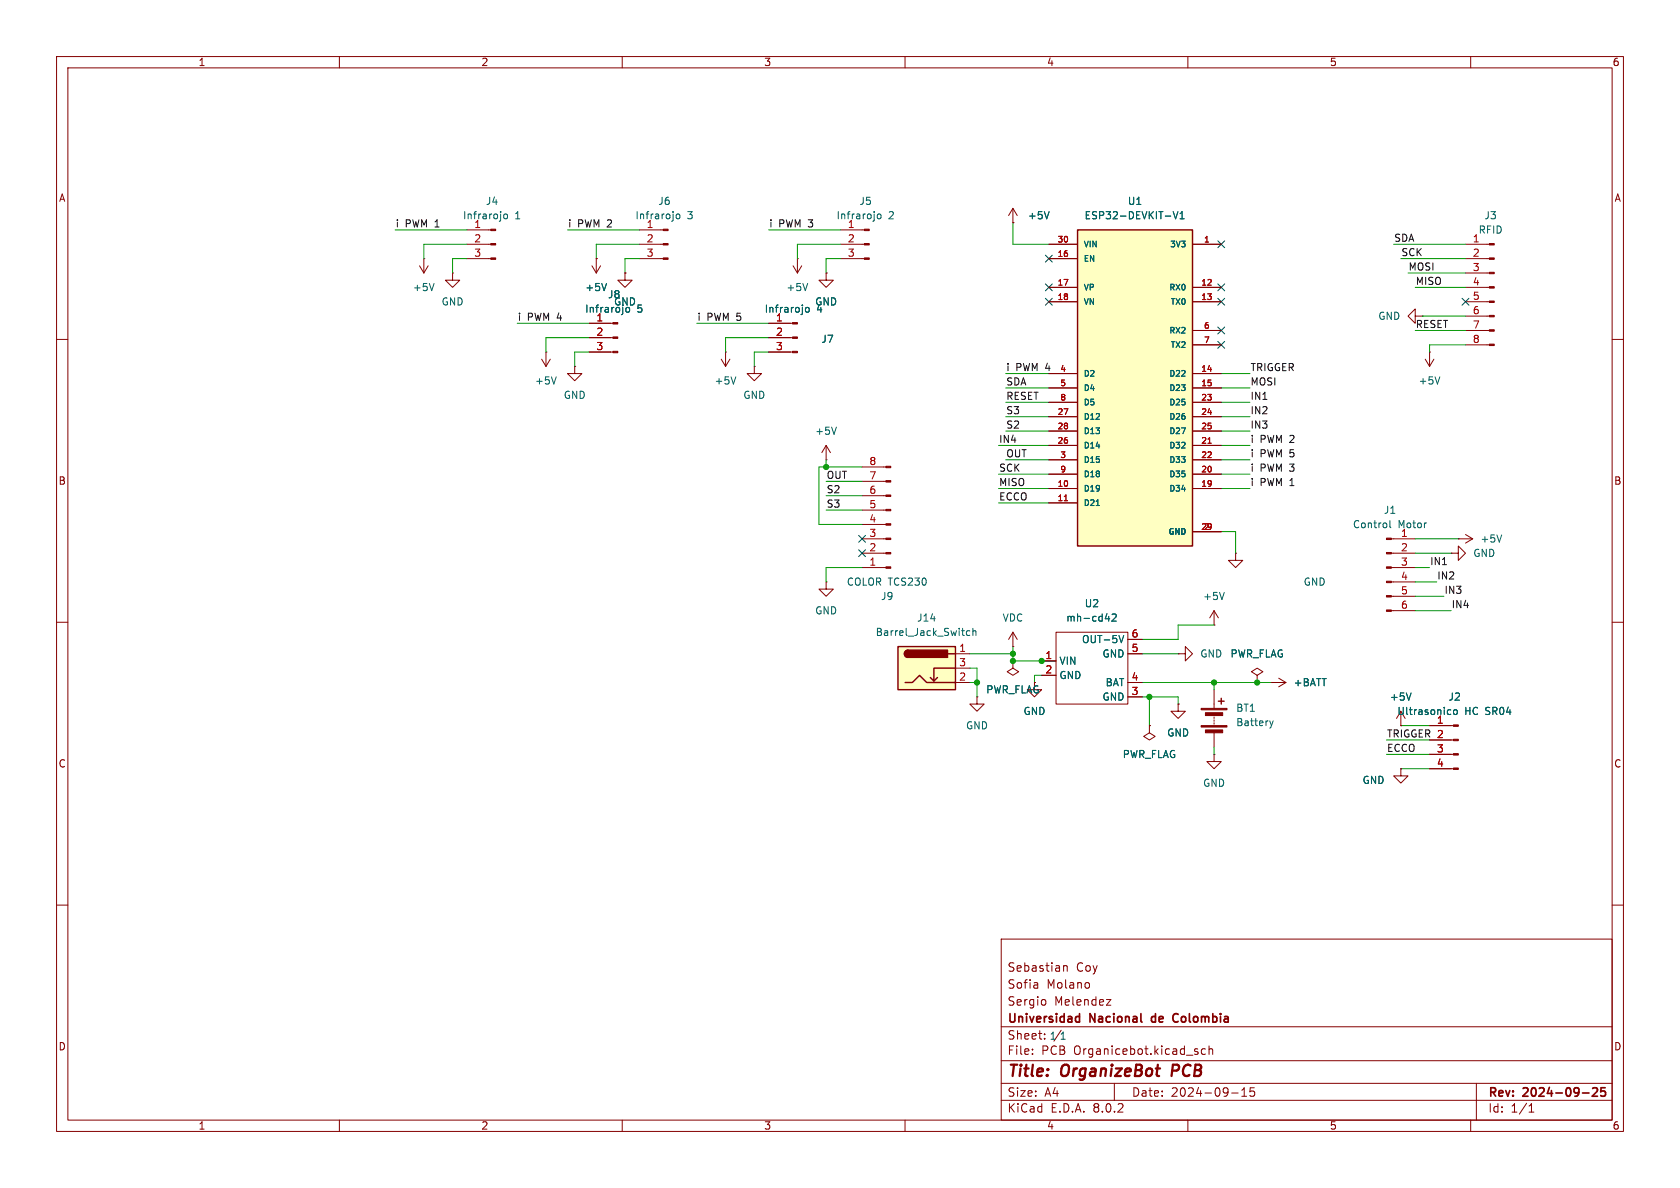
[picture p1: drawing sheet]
<svg xmlns="http://www.w3.org/2000/svg" width="297mm" height="210mm" viewBox="0 0 297 210" stroke-linecap="round" stroke-linejoin="round" font-family="sans-serif">
<g fill="none" stroke="#840000" stroke-width=".18">
<path d="M10 10h277v190h-277zM12 12h273v186h-273zM60 10v2M110 10v2M160 10v2M210 10v2M260 10v2M179.1 39.4h.1M179.1 36.8v2.6M179.1 36.8l-.8 1.3M179.1 36.8l.7 1.3M10 60h2"/>
<path d="M74.2 47l.7 1.3M74.9 45.7h.1M74.9 45.7v2.6M75.7 47l-.8 1.3M80 48.3v1.2h1.3l-1.3 1.3-1.3-1.3h1.3M80 48.3h.1M82.5 45.7h4.3M82.5 43.2h4.3M82.5 40.6h4.3M104.1 59.7h4.3M104.1 57.2h4.3M104.6 47l.8 1.3"/>
<path d="M105.4 45.7h.1M105.4 45.7v2.6M106.2 47l-.8 1.3M110.5 48.3v1.2h1.3l-1.3 1.3-1.3-1.3h1.3M110.5 48.3h.1M113 45.7h4.2M113 43.2h4.2M113 40.6h4.2M135.9 59.7h4.2M135.9 57.2h4.2M146 48.3v1.2h1.3l-1.3 1.3-1.2-1.3h1.2M146 48.3h.1"/>
<path d="M148.6 45.7h4.2M148.6 43.2h4.2M148.6 40.6h4.2M250.2 55.9v-1.3l-1.3 1.3 1.3 1.3v-1.3h1.3M251.5 55.9h.1M259.1 45.7h4.2M259.1 43.2h4.2M259.1 58.4h4.2M259.1 55.9h4.2M259.1 53.3h4.2M259.1 50.8h4.2M259.1 48.3h4.2"/>
<path d="M285 60h2M95.8 63.5l.7 1.3M96.5 62.2h.1M96.5 62.2v2.6M97.3 63.5l-.8 1.3M101.6 64.8v1.2h1.3l-1.3 1.3-1.3-1.3h1.3M101.6 64.8h.1M104.1 62.2h4.3M127.5 63.5l.8 1.3M128.3 62.2h.1M128.3 62.2v2.6M129 63.5l-.7 1.3"/>
<path d="M133.3 64.8v1.2h1.3l-1.3 1.3-1.2-1.3h1.2M133.3 64.8h.1M135.9 62.2h4.2M146 78.7l-.7 1.3M146 78.7v2.6M146 78.7l.8 1.3M252 63.5l.7 1.3M252.7 62.2h.1M252.7 62.2v2.6M253.5 63.5l-.8 1.3M259.1 61h4.2M146 81.3h.1"/>
<path d="M152.4 82.6h4.2M152.4 85.1h4.2M152.4 87.6h4.2M152.4 90.2h4.2M152.4 92.7h4.2M152.4 95.3h4.2M152.4 97.8h4.2M10 110h2M146 102.9v1.2h1.3l-1.3 1.3-1.2-1.3h1.2M146 102.9h.1M152.4 100.3h4.2M179.1 114.3h.1"/>
<path d="M179.1 116.8v1.3l1 .6-1 .7-1-.7 1-.6M179.1 116.8h.1M179.1 111.8l-.8 1.2M179.1 111.8v2.5M179.1 111.8l.7 1.2M184.1 116.8h2.6M184.1 119.4h2.6M186.7 111.8h12.7v12.7h-12.7zM199.4 115.6h2.5M199.4 113h2.5M208.3 115.6h1.2v-1.3l1.3 1.3-1.3 1.2v-1.2M208.3 115.6h.1"/>
<path d="M214.6 110.5h.1M214.6 108v2.5M214.6 108l-.7 1.2M214.6 108l.8 1.2M222.2 119.4l1.1-.7-1.1-.6-1 .6 1 .7v1.3M226.1 119.9l1.2 .8M285 110h2M172.7 123.2v1.3h1.3l-1.3 1.2-1.3-1.2h1.3M172.7 123.2h.1M182.9 120.7v1.2h1.2l-1.2 1.3-1.3-1.3h1.3M182.9 120.7h.1M199.4 120.7h2.5"/>
<path d="M199.4 123.2h2.5M208.3 124.5v1.2h1.2l-1.2 1.3-1.3-1.3h1.3M208.3 124.5h.1M214.6 133.4v1.2h1.3l-1.3 1.3-1.2-1.3h1.2M214.6 133.4h.1M214.6 121.9v3.3M214.6 126.7v.3M214.6 127.3v.2M214.6 127.8v.2M214.6 129.5v2.6M222.2 120.7h.1M224.8 120.7h.1"/>
<path d="M224.8 120.7h2.5M227.3 120.7l-1.2 .7M247.6 135.9v1.3h1.3l-1.3 1.2-1.2-1.2h1.2M247.6 135.9h.1M247.6 128.3h.1M247.6 125.7v2.6M252.7 135.9h4.2M252.7 133.4h4.2M252.7 130.8h4.2M252.7 128.3h4.2M10 160h2M285 160h2"/>
<path d="M177 166h108v32h-108zM183.4 173.8l.1 .9M183.5 174.6l-.2 .1M183.5 174.1h-.2M184.6 176.7l.3 .3v.4l-.3 .3M188 170.7v1M188 170.8l.2-.1 .4 .1 .1 .9M192.5 173.8l.1 .2v.4l-.1 .2M195.6 176.7h.8l-.8 1h.8M60 198v2M110 198v2M160 198v2"/>
<path d="M177 194.5h108M177 191.5h108M177 187.5h108M177 181.5h108M182.5 186.3v.1M182.5 185.5v.1M184.7 183.6v.1M184.7 182.8v.1M187.6 182.1l-1.3 2M197 191.5v3M210 198v2M211.6 185.9l.2 .2-.2 .3"/>
<path d="M211.6 185.4l.1 .1M213.1 185.5l-.4-.1-.3 .3v.4l.1 .2h.6M213.7 185.5l.3-.1 .3 .1 .1 .9M213.7 184.9v1.5M217.7 193.2h1.2M219.5 193.8h.9M219.5 192.7l.5-.4v1.5M221.7 192.3h-.7v.7l.2-.1h.5l.1 .3-.1 .5-.2 .1-.5-.1M260 198v2M261 191.5v6.5M270.3 196.6h.9M270.3 195.5l.4-.4v1.5"/>
</g>
<path d="M190.4 179.7l.4 .1M190.8 179.2v1.5M203.6 179.8v.7M208.2 179.3a.58 .58 0 0 0-.6 0 .58 .58 0 0 0-.3 .5M190.8 180.6l-.4 .1M207.3 180a.58 .58 0 0 0 .3 .6 .58 .58 0 0 0 .6 0M279.8 193.2h1.1M281.6 192.4l.5-.1 .2 .1 .1 .3-.9 1.1h.9M283.8 192.3h-.7l-.1 .7 .2-.1h.5l.1 .2v.5l-.2 .2-.6-.2" fill="none" stroke="#840000" stroke-width=".3"/>
<path d="M207.4 188.2l-.3 2" fill="none" stroke="#840000" stroke-width=".4"/>
<g fill="#840000" stroke="#840000" stroke-width=".18">
<path d="M156.6 82.4h.9v.3h-.9z"/>
<path d="M156.6 85h.9v.2h-.9z"/>
<path d="M156.6 87.5h.9v.3h-.9z"/>
<path d="M156.6 90h.9v.3h-.9z"/>
<path d="M156.6 92.6h.9v.2h-.9z"/>
<path d="M156.6 95.1h.9v.3h-.9z"/>
<path d="M156.6 97.7h.9v.2h-.9z"/>
<path d="M156.6 100.2h.9v.3h-.9z"/>
<path d="M212.3 128.3h4.6v.2h-4.6z"/>
<path d="M212.3 125.2h4.6v.3h-4.6z"/>
<path d="M213.1 129h3.1v.5h-3.1z"/>
<path d="M213.1 126h3.1v.5h-3.1z"/>
<path d="M86.8 45.6h.8v.2h-.8z"/>
<path d="M86.8 43.1h.8v.2h-.8z"/>
<path d="M86.8 40.5h.8v.3h-.8z"/>
<path d="M152.8 45.6h.9v.2h-.9z"/>
<path d="M152.8 43.1h.9v.2h-.9z"/>
<path d="M152.8 40.5h.9v.3h-.9z"/>
<path d="M263.3 60.8h.9v.3h-.9z"/>
<path d="M263.3 58.3h.9v.2h-.9z"/>
<path d="M263.3 55.8h.9v.2h-.9z"/>
<path d="M263.3 53.2h.9v.3h-.9z"/>
<path d="M263.3 50.7h.9v.2h-.9z"/>
<path d="M263.3 48.1h.9v.3h-.9z"/>
<path d="M263.3 45.6h.9v.2h-.9z"/>
<path d="M263.3 43.1h.9v.2h-.9z"/>
<path d="M117.2 45.6h.9v.2h-.9z"/>
<path d="M117.2 43.1h.9v.2h-.9z"/>
<path d="M117.2 40.5h.9v.3h-.9z"/>
<path d="M108.4 62.1h.8v.3h-.8z"/>
<path d="M108.4 59.6h.8v.2h-.8z"/>
<path d="M108.4 57h.8v.3h-.8z"/>
<path d="M256.9 135.8h.9v.2h-.9z"/>
<path d="M256.9 133.2h.9v.3h-.9z"/>
<path d="M256.9 130.7h.9v.2h-.9z"/>
<path d="M256.9 128.1h.9v.3h-.9z"/>
<path d="M140.1 62.1h.9v.3h-.9z"/>
<path d="M140.1 59.6h.9v.2h-.9z"/>
<path d="M140.1 57h.9v.3h-.9z"/>
</g>
<path d="M215.4 124h1M215.9 123.4v1.1" fill="none" stroke="#840000" stroke-width=".25"/>
<g fill="none" stroke="#006464" stroke-width=".18">
<path d="M89.1 38l.2-.2 .4 .2v.4l-.1 .2-.3 .1-.2-.1zM119.6 38l.2-.2 .3 .2 .1 .4-.1 .2-.3 .1-.2-.1zM155.2 38l.1-.2 .4 .2 .1 .4-.2 .2-.3 .1-.1-.1zM185.5 37.4l-.5 1.3M76.7 50.1l-.4 1.3M107.2 50.1l-.4 1.3M110.6 54.6v.3l.3 .3 .3-.1 .1-.5M142.5 54.5l.1-.2 .4 .2 .1 .4-.2 .2-.3 .1-.1-.1zM98.3 66.6l-.4 1.3M130.1 66.6l-.4 1.3M147.9 75.5l-.5 1.3M254.5 66.6l-.4 1.3"/>
<path d="M195.4 109.4h.8M196 109v.8M196.6 108.7l.5-.2 .2 .4-.8 .9h.8M198.7 112.3l-.5 1.3M216.4 104.7l-.4 1.3M224.5 127.4l.3 .9M224.8 128.3l-.2 .3M225.1 127.4l-.3 .9M249.5 122.5l-.5 1.3M256.1 125.5h.4M256.5 126.2l-.4 .1M257 125.6l.2-.1 .4 .1v.5l-.1 .1-.3 .1-.2-.1z"/>
</g>
<path d="M190.5 40.6h20.3v55.9h-20.3z" fill="#ffffc2"/>
<path d="M190.5 40.6h20.3v55.9h-20.3z" fill="none" stroke="#840000" stroke-width=".25"/>
<g fill="none" stroke="#840000" stroke-width=".18">
<path d="M185.4 43.2h5.1M185.4 50.8h5.1M185.4 53.3h5.1M185.4 45.7h5.1M210.8 43.2h5.1M210.8 50.8h5.1M210.8 53.3h5.1M210.8 58.4h5.1M185.4 66h5.1M185.4 68.6h5.1M185.4 78.7h5.1M185.4 71.1h5.1"/>
<path d="M185.4 73.7h5.1M185.4 76.2h5.1M210.8 66h5.1M210.8 68.6h5.1M210.8 78.7h5.1M210.8 71.1h5.1M210.8 73.7h5.1M210.8 76.2h5.1M210.8 61h5.1M185.4 86.4h5.1M185.4 88.9h5.1M185.4 83.8h5.1"/>
<path d="M185.4 81.3h5.1M210.8 86.4h5.1M210.8 94h5.1M210.8 83.8h5.1M210.8 81.3h5.1M218.4 97.8v1.3h1.3l-1.3 1.2-1.2-1.2h1.2M218.4 97.8h.1M257.8 95.3h.1M257.8 95.3h2.5M259.1 94.5l1.2 .8M260.3 95.3l-1.2 .7M203.2 128.3v1.2l1 .7-1 .6-1-.6 1-.7"/>
<path d="M203.2 128.3h.1"/>
</g>
<path d="M207.4 37.4l.4 1.3 .4-1.3M208.6 38.7h.7M208.6 37.8l.4-.4v1.3M193.8 89.4h.6M265.5 94.6l-.4 1.2" fill="none" stroke="#006464" stroke-width=".18"/>
<path d="M213.6 78.4h.5M188.2 88.5h.5" fill="none" stroke="#a90000" stroke-width=".18"/>
<path d="M158.7 114.3h10.2v7.6h-10.2z" fill="#ffffc2"/>
<path d="M158.7 114.3h10.2v7.6h-10.2zM160.5 114.9a.64 .64 0 0 0-.6 .7 .64 .64 0 0 0 .6 .6M165.7 119.8l-.6 .6M167.6 115.6h1.3M168.9 118.1h-3.8v2.3l-.6-.6M160 120.7h1.3l1.3-1.3 1.2 1.3h5.1" fill="none" stroke="#840000" stroke-width=".25"/>
<g fill="#840000" stroke="#840000" stroke-width=".25">
<path d="M160.1 115.1l.4-.2v1.3a.63 .63 0 0 1-.6-.4 .63 .63 0 0 1 .2-.7z"/>
<path d="M160.5 114.9h7v1.3h-7z"/>
</g>
<g fill="none" stroke="#840000" stroke-width=".18">
<path d="M179.1 39.4h.1M104.1 57.2h3.8M104.1 59.7h3.8M105.4 45.7h.1M110.5 48.3h.1M135.9 57.2h3.8M135.9 59.7h3.8M140.2 47l.8 1.3M141 45.7h.1M141 45.7v2.6M141.7 47l-.7 1.3M146 48.3h.1"/>
<path d="M185.4 43.2h5.1M185.4 50.8h5.1M185.4 53.3h5.1M185.4 45.7h5.1M210.8 43.2h5.1M210.8 50.8h5.1M210.8 53.3h5.1M210.8 58.4h5.1M104.1 62.2h3.8M135.9 62.2h3.8M185.4 66h5.1M185.4 68.6h5.1"/>
<path d="M185.4 78.7h5.1M185.4 71.1h5.1M185.4 73.7h5.1M185.4 76.2h5.1M210.8 66h5.1M210.8 68.6h5.1M210.8 78.7h5.1M210.8 71.1h5.1M210.8 73.7h5.1M210.8 76.2h5.1M210.8 61h5.1M185.4 86.4h5.1"/>
<path d="M185.4 88.9h5.1M185.4 83.8h5.1M185.4 81.3h5.1M210.8 86.4h5.1M210.8 94h5.1M210.8 83.8h5.1M210.8 81.3h5.1M246 97.8h4.2M246 95.3h4.2M256.5 97.8h1.3v-1.3l1.3 1.3-1.3 1.3v-1.3M256.5 97.8h.1M168.9 115.6h2.5"/>
<path d="M168.9 118.1h2.5M179.1 116.8h.1M184.1 116.8h2.6M184.1 119.4h2.6M199.4 115.6h2.5M199.4 113h2.5M246 108h4.2M246 105.4h4.2M246 102.9h4.2M246 100.3h4.2M168.9 120.7h2.5M182.9 120.7h.1"/>
<path d="M199.4 120.7h2.5M199.4 123.2h2.5M203.2 128.3h.1M208.3 124.5h.1M222.2 120.7h.1M224.8 120.7h.1M247.6 135.9h.1M247.6 128.3h.1M252.7 128.3h3.8M252.7 130.8h3.8M252.7 133.4h3.8M252.7 135.9h3.8"/>
</g>
<g fill="none" stroke="#006464" stroke-width=".18">
<path d="M185.5 37.4l-.5 1.3M207.4 37.4l.4 1.3 .4-1.3M208.6 38.7h.7M208.6 37.8l.4-.4v1.3M107.2 50.1l-.4 1.3M110.6 54.6v.3l.3 .3 .3-.1 .1-.5M142.5 54.5l.1-.2 .4 .2 .1 .4-.2 .2-.3 .1-.1-.1zM142.8 50.1l-.4 1.3M193.8 89.4h.6M245.7 92v1.1l.2 .2M171.4 111.6l-.3-.1-.3 .2 .2 .6h.4M172 111.6l.2-.1 .3 .1v.7"/>
<path d="M172 111.1v1.2M195.4 109.4h.8M196 109v.8M196.6 108.7l.5-.2 .2 .4-.8 .9h.8M198.7 112.3l-.5 1.3M249.5 122.5l-.5 1.3M256.1 125.5h.4M256.5 126.2l-.4 .1M257 125.6l.2-.1 .4 .1v.5l-.1 .1-.3 .1-.2-.1z"/>
</g>
<g fill="#840000" stroke="#840000" stroke-width=".18">
<path d="M245.1 107.8h.9v.3h-.9z"/>
<path d="M245.1 105.3h.9v.2h-.9z"/>
<path d="M245.1 102.7h.9v.3h-.9z"/>
<path d="M245.1 100.2h.9v.3h-.9z"/>
<path d="M245.1 97.7h.9v.2h-.9z"/>
<path d="M245.1 95.1h.9v.3h-.9z"/>
</g>
<g fill="none" stroke="#009600" stroke-width=".18">
<path d="M179.1 39.4v3.8h6.3M69.8 40.6h12.7M82.5 45.7h-2.5v2.6M82.5 43.2h-7.6v2.5M91.4 57.2h12.7M100.3 40.6h12.7M104.1 59.7h-7.6v2.5M113 45.7h-2.5v2.6M113 43.2h-7.6v2.5M123.2 57.2h12.7M135.9 40.6h12.7M135.9 59.7h-7.6v2.5"/>
<path d="M148.6 45.7h-2.6v2.6M148.6 43.2h-7.6v2.5M246.4 43.2h12.7M247.6 45.7h11.5M248.9 48.3h10.2M250.2 50.8h8.9M250.2 58.4h8.9M251.5 55.9h7.6M104.1 62.2h-2.5v2.6M135.9 62.2h-2.6v2.6M176.5 78.7h8.9M177.8 66h7.6"/>
<path d="M177.8 71.1h7.6M177.8 73.7h7.6M177.8 76.2h7.6M177.8 68.6h7.6M215.9 66h5.1M215.9 71.1h5.1M215.9 78.7h5.1M215.9 73.7h5.1M215.9 76.2h5.1M215.9 68.6h5.1M259.1 61h-6.4v1.2M146 87.6h6.4"/>
<path d="M146 90.2h6.4M146 85.1h6.4M146 81.3v1.3M152.4 82.6h-7.6v10.1h7.6M176.5 86.4h8.9M176.5 83.8h8.9M176.5 88.9h8.9M177.8 81.3h7.6M215.9 94h2.5v3.8M215.9 86.4h5.1M215.9 81.3h5.1M215.9 83.8h5.1"/>
<path d="M250.2 97.8h6.3M250.2 95.3h7.6M152.4 100.3h-6.4v2.6M171.4 115.6h7.7M171.4 118.1h1.3v5.1M179.1 114.3v2.5h7.6M184.1 119.4h-1.2v1.3M201.9 115.6h6.4M214.6 110.5h-6.3v2.5h-6.4M250.2 105.4h5.1M250.2 108h6.3M250.2 102.9h3.8"/>
<path d="M250.2 100.3h2.5M171.4 120.7h1.3M201.9 120.7h22.9M201.9 123.2h6.4v1.3M203.2 123.2v5.1M214.6 120.7v1.2M214.6 132.1v1.3M245.1 133.4h7.6M245.1 130.8h7.6M247.6 128.3h5.1M247.6 135.9h5.1"/>
</g>
<g fill="none" stroke="#000084" stroke-width=".18">
<path d="M184.8 50.2l1.2 1.2M184.8 52.7l1.2 1.2M184.8 45.1l1.2 1.2M186 50.2l-1.2 1.2M186 52.7l-1.2 1.2M186 45.1l-1.2 1.2M215.3 52.7l1.2 1.2M215.3 57.8l1.2 1.2M215.3 50.2l1.2 1.2M215.3 42.6l1.2 1.2M216.5 52.7l-1.2 1.2M216.5 57.8l-1.2 1.2"/>
<path d="M216.5 50.2l-1.2 1.2M216.5 42.6l-1.2 1.2M258.5 52.7l1.2 1.2M259.7 52.7l-1.2 1.2M215.3 60.4l1.2 1.2M216.5 60.4l-1.2 1.2M151.8 94.6l1.2 1.3M151.8 97.2l1.2 1.2M153 94.6l-1.2 1.3M153 97.2l-1.2 1.2"/>
</g>
<path d="M213.6 78.4h.5M188.2 88.5h.5" fill="none" stroke="#a90000" stroke-width=".18"/>
<g fill="#009600" stroke="#009600" stroke-width=".18">
<circle cx="214.6" cy="120.7" r=".46"/>
<circle cx="222.2" cy="120.7" r=".46"/>
<circle cx="203.2" cy="123.2" r=".46"/>
<circle cx="146" cy="82.6" r=".46"/>
<circle cx="179.1" cy="115.6" r=".46"/>
<circle cx="179.1" cy="116.8" r=".46"/>
<circle cx="184.1" cy="116.8" r=".46"/>
<circle cx="172.7" cy="120.7" r=".46"/>
</g>
<g font-size="2.8" fill="#840000">
<text x="178" y="190.9">Title:</text>
<text x="187.7" y="190.9">OrganizeBot</text>
<text x="208" y="190.9">PCB</text>
</g>
<g font-size="2.1" fill="#840000">
<text x="178" y="172">Sebastian</text>
<text x="190.2" y="172">Coy</text>
<text x="178" y="178">Sergio</text>
<text x="178" y="175">Sofia</text>
<text x="185" y="175">Molano</text>
<text x="186.4" y="178">Melendez</text>
<text x="178" y="184">Sheet:</text>
<text x="178" y="181.2">Universidad</text>
<text x="192.7" y="181.2">Nacional</text>
<text x="204.3" y="181.2">de</text>
<text x="208.7" y="181.2">Colombia</text>
<text x="178" y="186.7">File:</text>
<text x="184.1" y="186.7">PCB</text>
<text x="189.9" y="186.7">Organicebot.kicad_sch</text>
<text x="178" y="196.9">KiCad</text>
<text x="178" y="194.1">Size:</text>
<text x="184.7" y="194.1">A4</text>
<text x="185.7" y="196.9">E.D.A.</text>
<text x="193.3" y="196.9">8.0.2</text>
<text x="200" y="194.1">Date:</text>
<text x="207" y="194.1">2024-09-15</text>
<text x="263" y="194.3">Rev:</text>
<text x="263" y="196.9">Id:</text>
<text x="267.1" y="196.9">1/1</text>
<text x="269.4" y="194.3">2024-09-25</text>
</g>
<g font-size="1.8" fill="#840000">
<text x="35" y="11.9">1</text>
<text x="85" y="11.9">2</text>
<text x="135" y="11.9">3</text>
<text x="185" y="11.9">4</text>
<text x="235" y="11.9">5</text>
<text x="285" y="11.9">6</text>
<text x="10.3" y="35.9">A</text>
<text x="285.3" y="35.9">A</text>
<text x="10.3" y="85.9">B</text>
<text x="285.3" y="85.9">B</text>
<text x="10.3" y="135.9">C</text>
<text x="285.3" y="135.9">C</text>
<text x="10.3" y="185.9">D</text>
<text x="285.3" y="185.9">D</text>
<text x="35" y="199.9">1</text>
<text x="85" y="199.9">2</text>
<text x="135" y="199.9">3</text>
<text x="185" y="199.9">4</text>
<text x="235" y="199.9">5</text>
<text x="285" y="199.9">6</text>
</g>
<g font-size="1.8" fill="#0f0f0f">
<text x="69.8" y="40.3">i</text>
<text x="71.6" y="40.3">PWM 1</text>
<text x="100.3" y="40.3">i</text>
<text x="102.1" y="40.3">PWM 2</text>
<text x="135.9" y="40.3">i</text>
<text x="137.7" y="40.3">PWM 3</text>
<text x="246.4" y="42.8">SDA</text>
<text x="247.6" y="45.4">SCK</text>
<text x="248.9" y="47.9">MOSI</text>
<text x="250.2" y="50.5">MISO</text>
<text x="91.4" y="56.8">i</text>
<text x="93.2" y="56.8">PWM 4</text>
<text x="123.2" y="56.8">i</text>
<text x="125" y="56.8">PWM 5</text>
<text x="250.2" y="58.1">RESET</text>
<text x="177.8" y="65.7">i</text>
<text x="179.6" y="65.7">PWM 4</text>
<text x="221" y="65.7">TRIGGER</text>
<text x="177.8" y="68.2">SDA</text>
<text x="177.8" y="70.8">RESET</text>
<text x="221" y="68.2">MOSI</text>
<text x="221" y="70.8">IN1</text>
<text x="177.8" y="75.9">S2</text>
<text x="177.8" y="73.3">S3</text>
<text x="221" y="73.3">IN2</text>
<text x="221" y="75.9">IN3</text>
<text x="176.5" y="83.5">SCK</text>
<text x="176.5" y="78.4">IN4</text>
<text x="177.8" y="80.9">OUT</text>
<text x="221" y="80.9">i</text>
<text x="221" y="78.4">i</text>
<text x="221" y="83.5">i</text>
<text x="222.8" y="80.9">PWM 5</text>
<text x="222.8" y="78.4">PWM 2</text>
<text x="222.8" y="83.5">PWM 3</text>
<text x="146" y="84.7">OUT</text>
<text x="146" y="89.8">S3</text>
<text x="146" y="87.3">S2</text>
<text x="176.5" y="86">MISO</text>
<text x="176.5" y="88.6">ECCO</text>
<text x="221" y="86">i</text>
<text x="222.8" y="86">PWM 1</text>
<text x="252.7" y="100">IN1</text>
<text x="254" y="102.5">IN2</text>
<text x="255.3" y="105.1">IN3</text>
<text x="256.5" y="107.6">IN4</text>
<text x="245.1" y="130.5">TRIGGER 2</text>
<text x="245.1" y="133">ECCO</text>
</g>
<g font-size="1.8" fill="#006464">
<text x="81.8" y="39">Infrarojo</text>
<text x="85.8" y="36.4">J4</text>
<text x="91" y="39">1</text>
<text x="112.2" y="39">Infrarojo</text>
<text x="116.3" y="36.4">J6</text>
<text x="121.5" y="39">3</text>
<text x="147.8" y="39">Infrarojo</text>
<text x="151.8" y="36.4">J5</text>
<text x="157.1" y="39">2</text>
<text x="181.6" y="39">+5V</text>
<text x="191.6" y="39">ESP32-DEVKIT-V1</text>
<text x="199.3" y="36.4">U1</text>
<text x="261.3" y="41.5">RFID</text>
<text x="262.3" y="39">J3</text>
<text x="72.9" y="51.7">+5V</text>
<text x="103.4" y="51.7">+5V</text>
<text x="107.4" y="52.9">J8</text>
<text x="138.9" y="51.7">+5V</text>
<text x="78" y="54.2">GND</text>
<text x="103.3" y="55.5">Infrarojo</text>
<text x="108.5" y="54.2">GND</text>
<text x="112.6" y="55.5">5</text>
<text x="135.1" y="55.5">Infrarojo</text>
<text x="144" y="54.2">GND</text>
<text x="144.4" y="55.5">4</text>
<text x="243.6" y="56.7">GND</text>
<text x="145.1" y="60.8">J7</text>
<text x="94.5" y="68.2">+5V</text>
<text x="99.6" y="70.7">GND</text>
<text x="126.2" y="68.2">+5V</text>
<text x="131.3" y="70.7">GND</text>
<text x="250.7" y="68.2">+5V</text>
<text x="144" y="77.1">+5V</text>
<text x="239.1" y="93.6">Control</text>
<text x="244.6" y="91">J1</text>
<text x="247.1" y="93.6">Motor</text>
<text x="260.4" y="98.7">GND</text>
<text x="261.6" y="96.1">+5V</text>
<text x="149.6" y="103.7">COLOR TCS230</text>
<text x="155.7" y="106.3">J9</text>
<text x="191.7" y="107.5">U2</text>
<text x="212.6" y="106.3">+5V</text>
<text x="230.4" y="103.7">GND</text>
<text x="144" y="108.8">GND</text>
<text x="154.7" y="112.6">Barrel_Jack_Switch</text>
<text x="162" y="110.1">J14</text>
<text x="177.2" y="110.1">VDC</text>
<text x="188.4" y="110.1">mh-cd42</text>
<text x="191.2" y="113.9">OUT-5V</text>
<text x="187.2" y="117.7">VIN</text>
<text x="194.8" y="116.4">GND</text>
<text x="212.1" y="116.4">GND</text>
<text x="217.4" y="116.4">PWR_FLAG</text>
<text x="174.3" y="122.8">PWR_FLAG</text>
<text x="187.2" y="120.2">GND</text>
<text x="194.8" y="124.1">GND</text>
<text x="195.4" y="121.5">BAT</text>
<text x="228.6" y="121.5">+BATT</text>
<text x="245.6" y="124.1">+5V</text>
<text x="256" y="124.1">J2</text>
<text x="170.7" y="129.1">GND</text>
<text x="180.8" y="126.6">GND</text>
<text x="206.2" y="130.4">GND</text>
<text x="218.4" y="126">BT1</text>
<text x="218.4" y="128.6">Battery</text>
<text x="246.9" y="126.6">Ultrasonico</text>
<text x="258.9" y="126.6">HC SR04</text>
<text x="198.4" y="134.2">PWR_FLAG</text>
<text x="212.6" y="139.3">GND</text>
<text x="240.8" y="138.8">GND</text>
</g>
<g font-size="1.8" fill="#a90000">
<text x="83.7" y="40.4">1</text>
<text x="114.2" y="40.4">1</text>
<text x="149.8" y="40.4">1</text>
<text x="83.7" y="42.9">2</text>
<text x="83.7" y="45.5">3</text>
<text x="114.2" y="42.9">2</text>
<text x="114.2" y="45.5">3</text>
<text x="149.8" y="42.9">2</text>
<text x="149.8" y="45.5">3</text>
<text x="260.3" y="42.9">1</text>
<text x="260.3" y="45.5">2</text>
<text x="260.3" y="48">3</text>
<text x="260.3" y="50.5">4</text>
<text x="260.3" y="53.1">5</text>
<text x="105.3" y="56.9">1</text>
<text x="105.3" y="59.4">2</text>
<text x="137.1" y="56.9">1</text>
<text x="137.1" y="59.4">2</text>
<text x="260.3" y="55.6">6</text>
<text x="260.3" y="58.2">7</text>
<text x="105.3" y="62">3</text>
<text x="137.1" y="62">3</text>
<text x="260.3" y="60.7">8</text>
<text x="153.6" y="82.3">8</text>
<text x="153.6" y="89.9">5</text>
<text x="153.6" y="87.4">6</text>
<text x="153.6" y="84.8">7</text>
<text x="153.6" y="95">3</text>
<text x="153.6" y="92.5">4</text>
<text x="247.6" y="95">1</text>
<text x="153.6" y="100.1">1</text>
<text x="153.6" y="97.5">2</text>
<text x="247.6" y="97.5">2</text>
<text x="247.6" y="100.1">3</text>
<text x="247.6" y="102.6">4</text>
<text x="247.6" y="105.2">5</text>
<text x="247.6" y="107.7">6</text>
<text x="200" y="112.8">6</text>
<text x="169.5" y="115.3">1</text>
<text x="169.5" y="117.9">3</text>
<text x="184.7" y="116.6">1</text>
<text x="184.7" y="119.1">2</text>
<text x="200" y="115.3">5</text>
<text x="169.5" y="120.4">2</text>
<text x="200" y="122.9">3</text>
<text x="200" y="120.4">4</text>
<text x="253.9" y="128">1</text>
<text x="253.9" y="130.6">2</text>
<text x="253.9" y="133.1">3</text>
<text x="253.9" y="135.6">4</text>
</g>
<g font-size="1.8" fill="#0000c2">
<text x="185.5" y="184">1</text>
<text x="187.3" y="184">1</text>
</g>
<g font-size="1.4" fill="#a90000">
<text x="186.9" y="45.5">16</text>
<text x="186.9" y="42.9">30</text>
<text x="212.7" y="42.9">1</text>
<text x="186.9" y="50.5">17</text>
<text x="186.9" y="53.1">18</text>
<text x="212.3" y="50.5">12</text>
<text x="212.3" y="53.1">13</text>
<text x="212.7" y="58.2">6</text>
<text x="187.3" y="65.8">4</text>
<text x="212.3" y="65.8">14</text>
<text x="212.7" y="60.7">7</text>
<text x="187.3" y="68.3">5</text>
<text x="187.3" y="70.9">8</text>
<text x="212.3" y="68.3">15</text>
<text x="212.3" y="70.9">23</text>
<text x="186.9" y="73.4">27</text>
<text x="186.9" y="75.9">28</text>
<text x="212.3" y="73.4">24</text>
<text x="212.3" y="75.9">25</text>
<text x="186.9" y="78.5">26</text>
<text x="187.3" y="81">3</text>
<text x="187.3" y="83.6">9</text>
<text x="212.3" y="83.6">20</text>
<text x="212.3" y="78.5">21</text>
<text x="212.3" y="81">22</text>
<text x="186.9" y="86.1">10</text>
<text x="186.9" y="88.6">11</text>
<text x="212.3" y="86.1">19</text>
<text x="212.3" y="93.7">29</text>
<text x="212.7" y="93.7">2</text>
</g>
<g font-size="1.4" fill="#006464">
<text x="191.5" y="46.5">EN</text>
<text x="191.5" y="43.9">VIN</text>
<text x="206.7" y="43.9">3V3</text>
<text x="191.5" y="51.5">VP</text>
<text x="206.6" y="51.5">RX0</text>
<text x="191.5" y="54.1">VN</text>
<text x="206.6" y="59.2">RX2</text>
<text x="206.8" y="54.1">TX0</text>
<text x="206.8" y="61.7">TX2</text>
<text x="191.5" y="66.8">D2</text>
<text x="191.5" y="69.3">D4</text>
<text x="191.5" y="71.9">D5</text>
<text x="206.6" y="66.8">D22</text>
<text x="206.6" y="69.3">D23</text>
<text x="206.6" y="71.9">D25</text>
<text x="191.5" y="74.4">D12</text>
<text x="191.5" y="76.9">D13</text>
<text x="206.6" y="74.4">D26</text>
<text x="206.6" y="76.9">D27</text>
<text x="191.5" y="79.5">D14</text>
<text x="191.5" y="82">D15</text>
<text x="206.6" y="79.5">D32</text>
<text x="206.6" y="82">D33</text>
<text x="191.5" y="87.1">D19</text>
<text x="191.5" y="89.6">D21</text>
<text x="191.5" y="84.6">D18</text>
<text x="206.6" y="87.1">D34</text>
<text x="206.6" y="84.6">D35</text>
<text x="206.5" y="94.7">GND</text>
</g>
</svg>
